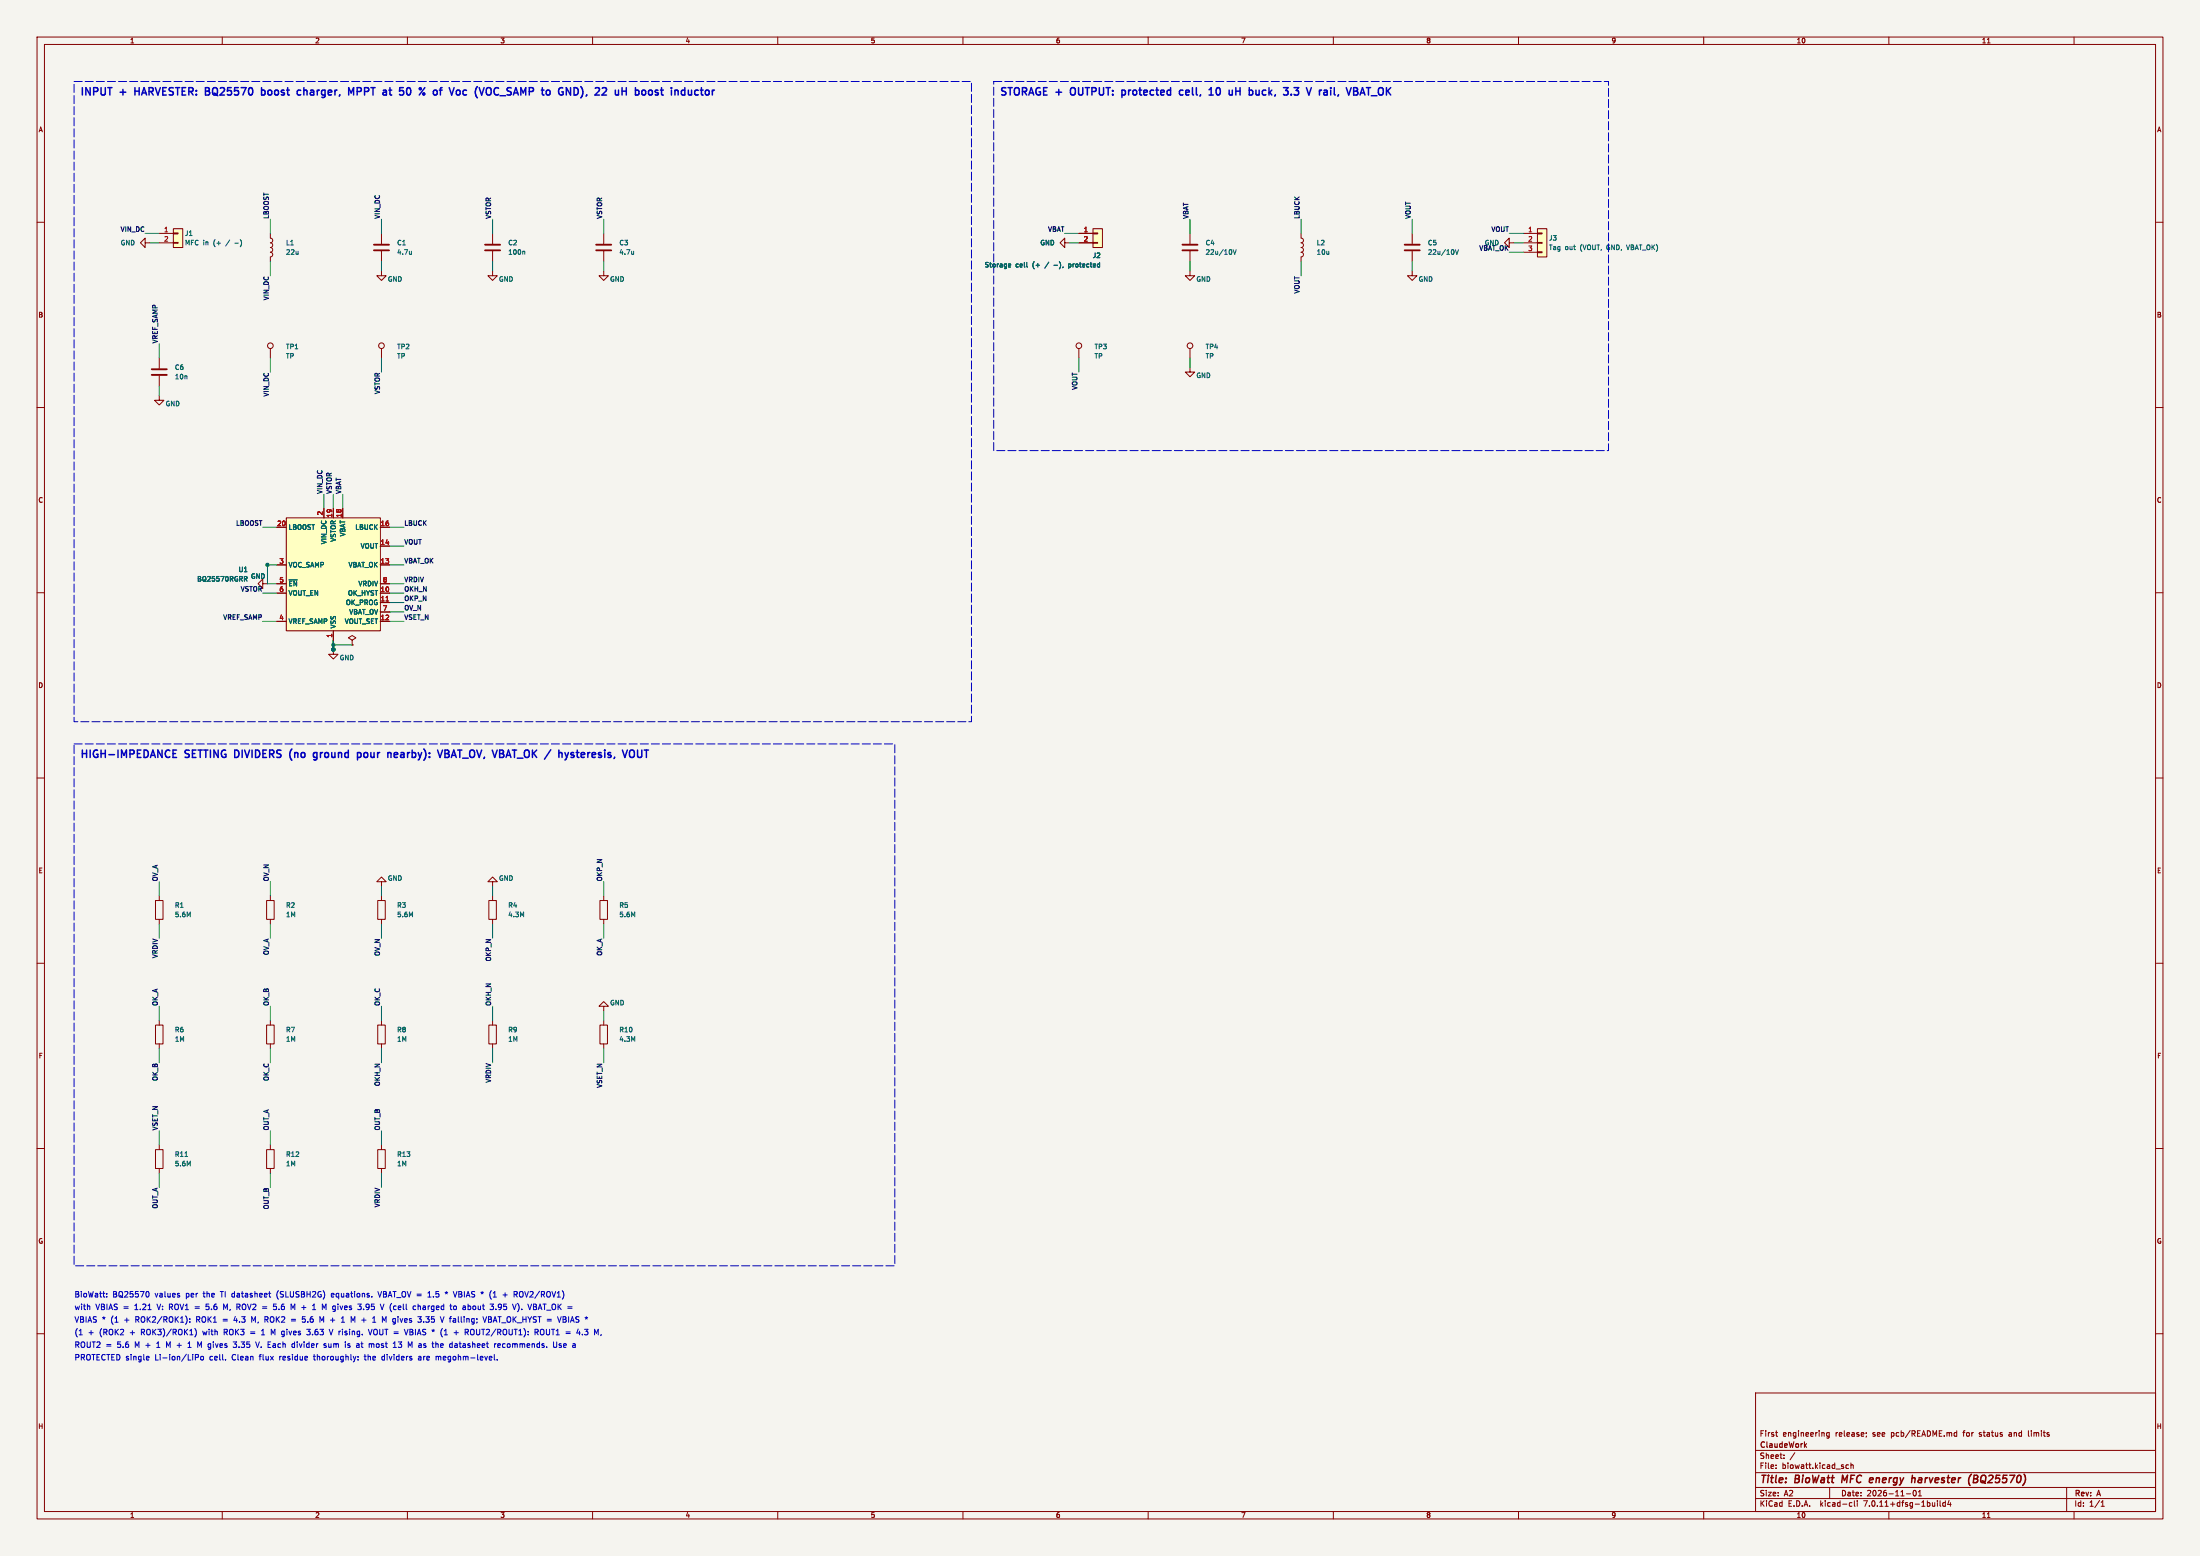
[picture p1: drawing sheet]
<svg xmlns="http://www.w3.org/2000/svg" width="594mm" height="420mm" viewBox="0 0 594 420" stroke-linecap="round" stroke-linejoin="round" font-family="sans-serif">
<path d="M0 0h594v420h-594z" fill="#f5f4ef" stroke="#f5f4ef" stroke-width=".27"/>
<g fill="none" stroke="#840000" stroke-width=".27">
<path d="M10 10h574v400h-574zM12 12h570v396h-570zM60 10v2M110 10v2M160 10v2M210 10v2M260 10v2M310 10v2M360 10v2M410 10v2M460 10v2M510 10v2"/>
<path d="M536.6 11.6h.7M560 10v2M10 60h2M582 60h2M39.2 65.5v-1.2l-1.3 1.2 1.3 1.3v-1.3h1.3M43 63h3.8M43 65.5h3.8M46.8 65.4h1.3v.3h-1.3zM46.8 62.9h1.3v.2h-1.3zM46.8 61.7h2.5v5.1h-2.5zM73 63v1.3l.4 .2 .2 .4-.2 .5-.4 .1 .4 .2 .2 .5-.2 .4-.4 .2 .4 .2 .2 .4-.2 .5-.4 .2 .4 .2 .2 .4-.2 .5-.4 .1v1.3M103 73.2v1.2h1.3l-1.3 1.3-1.3-1.3h1.3"/>
<path d="M103 63v2.8M103 67.8v2.8M133 73.2v1.2h1.3l-1.3 1.3-1.3-1.3h1.3M133 63v2.8M133 67.8v2.8M163 73.2v1.2h1.3l-1.3 1.3-1.3-1.3h1.3M163 63v2.8M163 67.8v2.8M287.5 65.5v-1.2l-1.3 1.2 1.3 1.3v-1.3h1.3M291.3 63h3.8M291.3 65.5h3.8M295.1 65.4h1.3v.3h-1.3z"/>
<path d="M295.1 62.9h1.3v.2h-1.3zM295.1 61.7h2.5v5.1h-2.5zM321.3 73.2v1.2h1.3l-1.3 1.3-1.3-1.3h1.3M321.3 63v2.8M321.3 67.8v2.8M351.3 63v1.3l.4 .2 .2 .4-.2 .5-.4 .1 .4 .2 .2 .5-.2 .4-.4 .2 .4 .2 .2 .4-.2 .5-.4 .2 .4 .2 .2 .4-.2 .5-.4 .1v1.3M381.3 73.2v1.2h1.3l-1.3 1.3-1.3-1.3h1.3M381.3 63v2.8M381.3 67.8v2.8M407.5 65.5v-1.2l-1.3 1.2 1.3 1.3v-1.3h1.3M411.3 63h3.8M411.3 65.5h3.8"/>
<path d="M411.3 68.1h3.8M415.1 68h1.3v.2h-1.3zM415.1 65.4h1.3v.3h-1.3zM415.1 62.9h1.3v.2h-1.3zM415.1 61.7h2.5v7.6h-2.5zM43 96.6v2.8M73 94.1v2.5M103 94.1v2.5M291.3 94.1v2.5M321.3 99.2v1.2h1.3l-1.3 1.3-1.3-1.3h1.3M321.3 94.1v2.5M10 110h2"/>
<path d="M43 106.8v1.2h1.3l-1.3 1.3-1.3-1.3h1.3M43 101.4v2.8M582 110h2M77.3 139.8h25.4v30.5h-25.4zM87.5 137.2v2.6M90 137.2v2.6M92.5 137.2v2.6M10 160h2M71 157.6v-1.3l-1.3 1.3 1.3 1.2v-1.2h1.2M74.8 152.5h2.5M74.8 142.3h2.5M74.8 157.6h2.5"/>
<path d="M102.7 152.5h2.5M102.7 147.4h2.5M102.7 142.3h2.5M102.7 157.6h2.5M582 160h2M74.8 160.1h2.5M74.8 167.7h2.5M90 175.3v1.3h1.3l-1.3 1.3-1.3-1.3h1.3M90 170.3v2.5M95.1 172.8l1-.6-1-.7-1 .7 1 .6v1.3M95.1 174.1h.1M102.7 160.1h2.5"/>
<path d="M102.7 162.6h2.5M102.7 167.7h2.5M102.7 165.2h2.5M10 210h2M582 210h2M103 238h1.3l-1.3-1.3-1.3 1.3h1.3v1.3M133 238h1.3l-1.3-1.3-1.3 1.3h1.3v1.3M10 260h2M42 243.1h2v5.1h-2zM43 241.8v1.3M43 248.2v1.2M72 243.1h2v5.1h-2z"/>
<path d="M73 241.8v1.3M73 248.2v1.2M102 243.1h2v5.1h-2zM103 241.8v1.3M103 248.2v1.2M132 243.1h2v5.1h-2zM133 241.8v1.3M133 248.2v1.2M162 243.1h2v5.1h-2zM163 241.8v1.3M163 248.2v1.2M582 260h2"/>
<path d="M42 276.7h2v5.1h-2zM43 275.4v1.3M72 276.7h2v5.1h-2zM73 275.4v1.3M102 276.7h2v5.1h-2zM103 275.4v1.3M132 276.7h2v5.1h-2zM133 275.4v1.3M162 276.7h2v5.1h-2zM163 271.6h1.3l-1.3-1.3-1.3 1.3h1.3v1.3M163 275.4v1.3M43 281.8v1.2"/>
<path d="M73 281.8v1.2M103 281.8v1.2M133 281.8v1.2M163 281.8v1.2M10 310h2M42 310.3h2v5.1h-2zM43 309v1.3M43 315.4v1.3M72 310.3h2v5.1h-2zM73 309v1.3M73 315.4v1.3M102 310.3h2v5.1h-2z"/>
<path d="M103 309v1.3M103 315.4v1.3M582 310h2M10 360h2M474 376h108v32h-108zM582 360h2M474 397.5h108M474 391.5h108M479.4 386.7h.6M479.5 396.2v.2M479.5 395.4v.2M479.7 387.6l.3 .1"/>
<path d="M481.7 393.5v.2M481.7 392.7v.2M484.6 392.1l-1.3 1.9M493.9 386.7h-.4l-.3 .3 .1 .6h.6M493.9 386.7v1.2l-.3 .3-.4-.1M499.1 395.4h-.4l-.3 .3 .1 .6h.6M499.7 395.5l.6-.1 .1 1M499.7 394.9v1.5M503.9 386.7v.2M504 387.6l-.2 .3M527.7 386.7h.6M527.7 387.6h.6"/>
<path d="M528.3 386.2v1.5M542.5 387.2v.4M547.7 386.2v1.3l.2 .2M60 408v2M110 408v2M160 408v2M210 408v2M260 408v2M310 408v2M360 408v2M410 408v2M460 408v2"/>
<path d="M474 404.5h108M474 401.5h108M494 401.5v3M499.6 405.6h.4M500 406.5l-.4 .1M500.7 405.1v1.3l.2 .2M501.5 405.1v.1M501.5 405.6v1M510 408v2M514.7 403.2h1.2M516.7 402.3h.2a.8 .8 0 0 1 .5 .7 .8 .8 0 0 1-.5 .8l-.4-.6 .2-.8M518 403.8h.8"/>
<path d="M518 402.7l.4-.4v1.5M523.1 405.1v.1M523.1 405.6v1M523.8 405.1v1.3l.2 .2M525.2 405.6h-.4l-.3 .3 .2 .6h.5M525.2 405.1v1.5M526.2 405l-.3 1.1h.9M526.6 405.6v1M536.6 409.6h.7M558 401.5v6.5M560 408v2M567.3 406.6h.9"/>
<path d="M567.3 405.5l.4-.4v1.5"/>
<circle cx="73" cy="93.3" r=".76"/>
<circle cx="103" cy="93.3" r=".76"/>
<circle cx="291.3" cy="93.3" r=".76"/>
<circle cx="321.3" cy="93.3" r=".76"/>
</g>
<path d="M497.5 398.2l-.2 2M505.1 398.9l.6 .1M505.7 399.3l-.9 .2M516.4 398.2l-.3 2M516.6 398.9h.3l.2 .2-.1 1.1M532.3 397.9l-.1 .1M532.9 399.1h.7M533.6 399.1l.4 .4M534 398.4l-1-.2-.2 2h.7l.5-.4M534 398.8l-.4 .3M505.6 400.1l-.6 .1" fill="none" stroke="#840000" stroke-width=".4"/>
<path d="M101 67.6h4M101 66h4M131 67.6h4M131 66h4M161 67.6h4M161 66h4M319.3 67.6h4M319.3 66h4M379.3 67.6h4M379.3 66h4M41 99.7h4M41 101.2h4" fill="none" stroke="#840000" stroke-width=".51"/>
<g fill="none" stroke="#006464" stroke-width=".27">
<path d="M111.1 67.8v.9M111.1 68.5l-.1 .1M141.5 67.8l.2 .2v.7M171.1 67.8v.9M171.1 68.5l-.1 .1M272.5 71.2l.3 .1 .1 .2-.6 .2M272.8 72l-.3 .1M277.3 72l.1 .1M288.6 71.2v1.3M288.6 72l.1 .1M288.7 71.2l-.1 .1M332.5 67.6v.8"/>
<path d="M333 67.4l.4 1.3 .4-1.3M392.5 67.6v.8M393 67.4l.4 1.3 .4-1.3M66 155.6h.5l.2 .2-.1 .4-.6 .1M66.3 156.3l.4 .6M78 156.5h2.3M49.9 312.2h.8"/>
</g>
<g fill="#ffffc2" stroke="#ffffc2" stroke-width=".27">
<path d="M77.3 139.8h25.4v30.5h-25.4z"/>
<path d="M415.1 61.7h2.5v7.6h-2.5z"/>
<path d="M46.8 61.7h2.5v5.1h-2.5z"/>
<path d="M295.1 61.7h2.5v5.1h-2.5z"/>
</g>
<path d="M104.2 162.2h.7" fill="none" stroke="#a90000" stroke-width=".27"/>
<g fill="none" stroke="#0000c2" stroke-width=".27">
<path d="M28.8 350v.1M28.8 349.2v.1M39.7 348.6a.8 .8 0 0 1 .6 .7 .8 .8 0 0 1-.6 .8M51.2 356.8v.1M51.2 356v.1M52.6 358.6a1.72 1.72 0 0 1 0 2.3M55.6 353.4h.1M55.7 352v.6M60.9 353.1l-.5-1.1v1.5M63.5 355.3l-.3 1.1h.9M68.5 356.5l-.5-1.1v1.5M71 358.8l-.4 .4"/>
<path d="M72.5 349.1h.6M73 350.1h.1M73.7 359.9l-.5-1.1v1.5M73.8 353.4h.7M74.6 352h-.7l-.1 .7 .7-.1M74.8 349v1M78.6 352l.5 1.1 .5-1.1M78.7 356.1h1.1M78.7 356.5h1.1M81.6 356.8h.7M82.4 355.4h-.7l-.1 .7 .7-.1M82.8 358.8h.9l-.5 .6h.4"/>
<path d="M84.4 353.5h.8M86.4 355.4l.5 1.1 .5-1.1M87.5 353.1l.5-1.1v1.5M88.9 358.8l.5 1.5 .5-1.5M90 349.1l-.5 .2v.7l.5 .1M90.2 349.5l-.7 .1M92.2 356.9h.8M95.3 356.5l.5-1.1v1.5M96.6 352h.9l-.5 .6M97.5 352.7v.7M98.2 353.4v.1M99.5 358.8l.5 1.5 .5-1.5"/>
<path d="M102 348.6l.5 1.5M103.7 352l-.5 1.5M110.2 358.8l-.5 1.5M110.7 359.5h.5M111.2 358.8h-.5v1.5h.5M112.9 352v1.5M112.9 352.6h.6v.9M114.4 356.8v.1M115 355.4h.9M115 356.8h.1M115.5 350.1h.9M115.5 349l.5-.4v1.5"/>
<path d="M120.2 348.8l.3 .2M120.5 348.6v.4M120.5 349l-.2 .2M120.5 349l.2 .2M120.9 348.8l-.4 .2M122.5 352.6l.2-.1 .5 .1-.1 .8h-.6zM122.6 359.7h1.1M123.2 359.2v1.1M123.4 348.6l-.5 1.5M126.8 352.5l.3 .3v.4l-.3 .3M127.8 358.9l-.1-.1a.5 .5 0 0 0-.7 .5v.5a.5 .5 0 0 0 .3 .5 .5 .5 0 0 0 .5-.1M131.4 355.4l-.5 1.5"/>
<path d="M131.9 355.4h.5l.3 .3-.3 .4 .3 .2v.3l-.2 .3h-.6zM131.9 356.1h.5M133.2 350.1h.8M133.2 349l.4-.4v1.5M133.9 353.4v.1M134.7 353.5h.3M135.1 352l-.6 .3 .1 .5 .5 .1M135.8 349.5h1.2M136.4 349v1.1M140.6 348.6l-.4 .5 .1 .8 .3 .2M140.9 353.4v.1M144.5 358.8h.5l.3 .3-.1 .4-.7 .1"/>
<path d="M144.8 359.6l.5 .7M145.5 353.1h.7M145.8 352l-.5 1.5M146.8 359l-.3-.2a.5 .5 0 0 0-.6 .5v.5a.5 .5 0 0 0 .3 .5 .5 .5 0 0 0 .6-.2M157.8 358.8h.9l-.5 .6h.3M21.4 360.3h.8M39.7 366.1l.5 .1v.3l-.7 .1M40.2 367l-.5 .1M50.7 363.7h.9M51.2 362.2l-.5 .4M52.7 366.4l.8-.1v-.6l-.8-.1v1.5M53.9 363.3l-.5-1.1v1.5"/>
<path d="M54.3 366.2l.4-.1 .3 .3v.4l-.3 .3-.5-.3zM63 363.6h.7M63 362.2h.9l-.5 .6h.3M69 362.2l.5 1.5 .5-1.5M70.6 360.3h.9M79.1 362.7l.4 .1M79.5 363.6l-.4 .1M79.5 362.2v1.5M82.8 360.2h.8M84.6 366.1h.6M87.5 363l.6 .4-.2 .3-.4-.1M88 362.8l-.3-.1-.2 .2"/>
<path d="M88.7 362.7l.1 .9M94 363.1l.5 .2v.2l-.2 .2-.4-.1M94 362.8h.5M96.7 367v.1M96.7 366.2v.1M97.5 362.7h.5M97.7 362.2v1.3l.2 .2M98.3 366.1h.6M98.5 365.6v1.3l.2 .2M103.7 366.1l-.6 .3 .1 .6 .5 .1M107.5 363.6h.8M107.5 362.2h1l-.5 .6h.3"/>
<path d="M113 366.2h.6M113.5 366.5l-.5 .2v.3l.5 .1M117.7 366.2l.5-.1 .2 .2M118.4 366.3v.8M118.5 366.2l-.1 .1M119.2 362.7l-.2 .2v.6l.2 .2M119.7 363.1l-.7 .1M120 360.3h.8M123.2 362.7l.3 .2v.8M123.5 363.6l-.2 .1M123.5 363.1h-.2M124 362.7h.5"/>
<path d="M133.5 365.6v1.3l.2 .2M134.2 367v.1M134.5 363.6h.5M134.5 362.8l.4-.1 .2 .4-.7 .1M136.4 362.8l-.4-.1-.3 .3 .1 .6h.6M150.3 362.2v1.2l-.3 .3M151.5 362.8l-.3-.1-.2 .2v.2l.5 .2v.3h-.5M152.4 362.7l-.2 .2v.6l.2 .2M152.9 363.1l-.7 .1M157.8 360.2l.7 .1"/>
</g>
<g fill="none" stroke="#0000c2" stroke-width=".4">
<path d="M36.4 23.7v2M36.4 24.6h1.2M70.6 23.7v2M70.6 24.4l.6-.1 .4 .4-.2 .9h-.8M82 23.7v2M82.8 24.4l-.5-.1-.3 .2M94.8 25.1l.7-1.4v2M97.5 23.8l-.3-.1h-.8v2M97.5 24.5l-.3 .2h-.8M117.4 24.3l.5 .1 .1 .3v.8l-.6 .2M118.6 24.3h.8M123.6 24.3l-.4 .4v.6l.4 .4"/>
<path d="M128.9 23.4a2.32 2.32 0 0 0-.1 2.9M135 25.8h1.5M155.5 23.7h-.5v2h.5M156.8 23.4l.3 .3M176 24.4l.1 .3-.1 .9M176.9 25.6l.6 .1M177.5 24.3l-.6 .3 .1 .3 .5 .1M182.5 24.3l.6 .3v1.1M289.3 23.7a1.43 1.43 0 0 0 0 1.9M302.9 24.4l.6-.1 .4 .4M303.9 25.3l-.4 .4-.6-.1M319.4 24.4l-.6-.1-.4 .4 .2 .9h.8"/>
<path d="M326.4 25.7h1.2M329 23.7a1.07 1.07 0 0 0-.7 1 1.07 1.07 0 0 0 .7 1M333.7 24.6h1.1M334.8 23.7v2M341.6 24.3h-.4l-.4 .4 .1 .8 .7 .2M349.4 23.7h1.2l-.6 .7 .5 .2 .1 .7-.3 .4h-.6M357.5 24.4h.8v1.3M358.3 24.8l-.6 .1-.3 .3 .3 .5 .6-.1M368.9 23.7h1.2M369.5 23.7v2M370.3 25.8h1.5M46.7 203.4h.7"/>
<path d="M46.7 204.5h1M46.7 202.5h1M63.9 202.5h-.5v2h.5M78.2 203.9l.6 1.3M78.8 202.2l-.6 1.3M85 203.1l.6 .1M85.6 204.4l-.6 .1M85.6 203.1v1.6l-.2 .3-.5 .1M99.1 203.2l-.5-.1-.4 .4 .1 .8 .3 .2 .5-.1M106.7 203.1l.6 .1 .1 .4-1 .2M107.3 204.4l-.6 .1M120.1 203.4h.7"/>
<path d="M120.1 202.5l1 .1 .1 .4-.4 .4M120.8 203.4l.5 .4-.1 .5-.3 .2h-.8M122 203.9h1M122.5 202.5l-.6 2M155.6 203.1h.7M155.9 202.5v1.7l.4 .3M157.6 203.1h-.4l-.3 .3 .1 1 .6 .1M157.9 203.6l-1 .2M174 202.5h1.1M174.5 202.5v2"/>
</g>
<path d="M20 22h242.3v172.8h-242.3v-172.8M268.3 22h166v99.6h-166v-99.6M20 200.8h221.6v140.9h-221.6v-140.9" fill="none" stroke="#0000c2" stroke-width=".27" stroke-dasharray="2.2 .8"/>
<g fill="none" stroke="#009600" stroke-width=".27">
<path d="M73 59.2v3.8M103 59.2v3.8M133 59.2v3.8M163 59.2v3.8M321.3 59.2v3.8M351.3 59.2v3.8M381.3 59.2v3.8M39.2 63h3.8M40.5 65.5h2.5M73 70.6v3.8M103 70.6v2.6M133 70.6v2.6"/>
<path d="M163 70.6v2.6M287.5 63h3.8M288.8 65.5h2.5M321.3 70.6v2.6M351.3 70.6v3.8M381.3 70.6v2.6M407.5 63h3.8M407.5 68.1h3.8M408.8 65.5h2.5M43 92.8v3.8M73 96.6v3.8M103 96.6v3.8"/>
<path d="M291.3 96.6v3.8M321.3 96.6v2.6M43 104.2v2.6M87.5 133.4v3.8M90 133.4v3.8M92.5 133.4v3.8M71 142.3h3.8M74.8 152.5h-2.6v5.1h2.6M105.2 142.3h3.9M105.2 157.6h3.9M105.2 152.5h3.9M105.2 147.4h3.9"/>
<path d="M71 167.7h3.8M71 160.1h3.8M90 175.3h.1M90 172.8v2.5M90 174.1h5.1M105.2 167.7h3.9M105.2 160.1h3.9M105.2 165.2h3.9M105.2 162.6h3.9M43 238v3.8M73 238v3.8M103 239.3v2.5"/>
<path d="M133 239.3v2.5M163 238v3.8M43 249.4v3.8M73 249.4v3.8M103 249.4v3.8M133 249.4v3.8M163 249.4v3.8M43 271.6v3.8M73 271.6v3.8M103 271.6v3.8M133 271.6v3.8M163 272.9v2.5"/>
<path d="M43 283v3.9M73 283v3.9M103 283v3.9M133 283v3.9M163 283v3.9M43 305.2v3.8M43 316.7v3.8M73 305.2v3.8M73 316.7v3.8M103 305.2v3.8M103 316.7v3.8"/>
</g>
<g fill="#009600" stroke="#009600" stroke-width=".27">
<circle cx="72.2" cy="152.5" r=".46"/>
<circle cx="90" cy="174.1" r=".46"/>
<circle cx="90" cy="175.3" r=".46"/>
</g>
<g font-size="2.8" fill="#0000c2">
<text x="21.5" y="26.3">INPUT</text>
<text x="32.5" y="26.3">+</text>
<text x="37.3" y="26.3">HARVESTER: BQ25570</text>
<text x="73.1" y="26.3">boost</text>
<text x="83.6" y="26.3">charger,</text>
<text x="98.2" y="26.3">MPPT</text>
<text x="108.3" y="26.3">at</text>
<text x="113.6" y="26.3">50</text>
<text x="119.7" y="26.3">%</text>
<text x="124.4" y="26.3">of</text>
<text x="129.6" y="26.3">Voc</text>
<text x="137.2" y="26.3">(VOC_SAMP</text>
<text x="156.1" y="26.3">to</text>
<text x="161.4" y="26.3">GND),</text>
<text x="172.1" y="26.3">22</text>
<text x="178.2" y="26.3">uH</text>
<text x="184.4" y="26.3">boost</text>
<text x="269.8" y="26.3">STORAGE +</text>
<text x="290" y="26.3">OUTPUT:</text>
<text x="304.6" y="26.3">protected</text>
<text x="321" y="26.3">cell,</text>
<text x="329.8" y="26.3">10</text>
<text x="335.9" y="26.3">uH</text>
<text x="342.2" y="26.3">buck,</text>
<text x="352.4" y="26.3">3.3</text>
<text x="359.5" y="26.3">V</text>
<text x="363.5" y="26.3">rail,</text>
<text x="371.8" y="26.3">VBAT_OK</text>
<text x="21.5" y="205.1">HIGH-IMPEDANCE</text>
<text x="50.1" y="205.1">SETTING</text>
<text x="64.2" y="205.1">DIVIDERS</text>
<text x="79.9" y="205.1">(no</text>
<text x="87.2" y="205.1">ground</text>
<text x="99.8" y="205.1">pour</text>
<text x="108.8" y="205.1">nearby):</text>
<text x="123.3" y="205.1">VBAT_OV, VBAT_OK /</text>
<text x="158.2" y="205.1">hysteresis,</text>
</g>
<g font-size="2.8" fill="#840000">
<text x="475" y="400.9">Title:</text>
<text x="484.7" y="400.9">BioWatt</text>
<text x="498.1" y="400.9">MFC</text>
<text x="506.5" y="400.9">energy</text>
<text x="518.6" y="400.9">harvester</text>
<text x="534.7" y="400.9">(BQ25570)</text>
</g>
<g font-size="2.1" fill="#0000c2">
<text x="20" y="353.8">with</text>
<text x="20" y="350.4">BioWatt:</text>
<text x="25.8" y="353.8">VBIAS =</text>
<text x="30.4" y="350.4">BQ25570</text>
<text x="36.5" y="353.8">1.21</text>
<text x="41.9" y="350.4">values</text>
<text x="42.8" y="353.8">V: ROV1 =</text>
<text x="50.3" y="350.4">per</text>
<text x="55.2" y="350.4">the</text>
<text x="56.3" y="353.8">5.6</text>
<text x="60" y="350.4">TI datasheet</text>
<text x="61.2" y="353.8">M, ROV2 =</text>
<text x="75.2" y="353.8">5.6</text>
<text x="75.4" y="350.4">(SLUSBH2G)</text>
<text x="80" y="353.8">M +</text>
<text x="86.2" y="353.8">1</text>
<text x="88.9" y="353.8">M gives</text>
<text x="90.3" y="350.4">equations.</text>
<text x="99" y="353.8">3.95</text>
<text x="103.2" y="350.4">VBAT_OV =</text>
<text x="105.3" y="353.8">V (cell</text>
<text x="114.3" y="353.8">charged</text>
<text x="116.9" y="350.4">1.5</text>
<text x="121.7" y="350.4">*</text>
<text x="124.2" y="350.4">VBIAS *</text>
<text x="124.5" y="353.8">to</text>
<text x="128" y="353.8">about</text>
<text x="135.6" y="353.8">3.95</text>
<text x="137.9" y="350.4">+</text>
<text x="141" y="350.4">ROV2/ROV1)</text>
<text x="141.9" y="353.8">V).</text>
<text x="146.2" y="353.8">VBAT_OK =</text>
<text x="20" y="357.2">VBIAS *</text>
<text x="30" y="357.2">(1</text>
<text x="33.7" y="357.2">+</text>
<text x="36.8" y="357.2">ROK2/ROK1):</text>
<text x="53.4" y="357.2">ROK1</text>
<text x="60.7" y="357.2">=</text>
<text x="63.9" y="357.2">4.3</text>
<text x="68.8" y="357.2">M, ROK2</text>
<text x="82.9" y="357.2">5.6</text>
<text x="87.8" y="357.2">M +</text>
<text x="94" y="357.2">1</text>
<text x="96.7" y="357.2">M +</text>
<text x="102.9" y="357.2">1</text>
<text x="105.6" y="357.2">M gives</text>
<text x="115.6" y="357.2">3.35</text>
<text x="121.9" y="357.2">V falling;</text>
<text x="133.8" y="357.2">VBAT_OK_HYST =</text>
<text x="154.2" y="357.2">VBIAS *</text>
<text x="20" y="364">ROUT2 =</text>
<text x="20" y="360.6">(1</text>
<text x="23.7" y="360.6">+</text>
<text x="26.9" y="360.6">(ROK2</text>
<text x="31.7" y="364">5.6</text>
<text x="35.2" y="360.6">+</text>
<text x="36.5" y="364">M +</text>
<text x="38.3" y="360.6">ROK3)/ROK1)</text>
<text x="42.7" y="364">1</text>
<text x="45.4" y="364">M +</text>
<text x="51.6" y="364">1</text>
<text x="54.3" y="364">M gives</text>
<text x="55.2" y="360.6">with</text>
<text x="61" y="360.6">ROK3</text>
<text x="64.4" y="364">3.35</text>
<text x="68.3" y="360.6">=</text>
<text x="70.7" y="364">V. Each</text>
<text x="71.5" y="360.6">1</text>
<text x="74.2" y="360.6">M gives</text>
<text x="80.6" y="364">divider</text>
<text x="84.2" y="360.6">3.63</text>
<text x="89.4" y="364">sum</text>
<text x="90.5" y="360.6">V rising.</text>
<text x="95.3" y="364">is</text>
<text x="98.5" y="364">at</text>
<text x="101.4" y="360.6">VOUT =</text>
<text x="102" y="364">most</text>
<text x="108.8" y="364">13</text>
<text x="111.4" y="360.6">VBIAS *</text>
<text x="112.9" y="364">M as</text>
<text x="119.8" y="364">the</text>
<text x="124.6" y="364">datasheet</text>
<text x="125.1" y="360.6">+</text>
<text x="128.3" y="360.6">ROUT2/ROUT1):</text>
<text x="136.8" y="364">recommends.</text>
<text x="147.3" y="360.6">ROUT1 =</text>
<text x="152.9" y="364">Use</text>
<text x="159" y="360.6">4.3</text>
<text x="20" y="367.4">PROTECTED single</text>
<text x="41.9" y="367.4">Li-ion/LiPo</text>
<text x="56.8" y="367.4">cell.</text>
<text x="62.9" y="367.4">Clean</text>
<text x="70.5" y="367.4">flux</text>
<text x="76" y="367.4">residue</text>
<text x="85.5" y="367.4">thoroughly:</text>
<text x="99.3" y="367.4">the</text>
<text x="104.1" y="367.4">dividers</text>
<text x="114.1" y="367.4">are</text>
<text x="119" y="367.4">megohm-level.</text>
</g>
<g font-size="2.1" fill="#840000">
<text x="475" y="388">First</text>
<text x="481.3" y="388">engineering</text>
<text x="495.6" y="388">release;</text>
<text x="505.8" y="388">see</text>
<text x="510.8" y="388">pcb/README.md</text>
<text x="530.5" y="388">for</text>
<text x="534.9" y="388">status</text>
<text x="543.1" y="388">and</text>
<text x="548.5" y="388">limits</text>
<text x="475" y="394">Sheet:</text>
<text x="475" y="391.2">ClaudeWork</text>
<text x="475" y="396.7">File:</text>
<text x="481.1" y="396.7">biowatt.kicad_sch</text>
<text x="475" y="406.9">KiCad</text>
<text x="475" y="404.1">Size:</text>
<text x="481.7" y="404.1">A2</text>
<text x="482.7" y="406.9">E.D.A.</text>
<text x="491.6" y="406.9">kicad-cli</text>
<text x="497" y="404.1">Date:</text>
<text x="503.5" y="406.9">7.0.11+dfsg-1build4</text>
<text x="504" y="404.1">2026-11-01</text>
<text x="560" y="404.3">Rev:</text>
<text x="560" y="406.9">Id:</text>
<text x="564.1" y="406.9">1/1</text>
<text x="566.4" y="404.3">A</text>
</g>
<g font-size="1.8" fill="#840000">
<text x="35" y="11.9">1</text>
<text x="85" y="11.9">2</text>
<text x="135" y="11.9">3</text>
<text x="185" y="11.9">4</text>
<text x="235" y="11.9">5</text>
<text x="285" y="11.9">6</text>
<text x="335" y="11.9">7</text>
<text x="385" y="11.9">8</text>
<text x="435" y="11.9">9</text>
<text x="485" y="11.9">10</text>
<text x="535" y="11.9">11</text>
<text x="10.3" y="35.9">A</text>
<text x="582.3" y="35.9">A</text>
<text x="10.3" y="85.9">B</text>
<text x="582.3" y="85.9">B</text>
<text x="10.3" y="135.9">C</text>
<text x="582.3" y="135.9">C</text>
<text x="10.3" y="185.9">D</text>
<text x="582.3" y="185.9">D</text>
<text x="10.3" y="235.9">E</text>
<text x="582.3" y="235.9">E</text>
<text x="10.3" y="285.9">F</text>
<text x="582.3" y="285.9">F</text>
<text x="10.3" y="335.9">G</text>
<text x="582.3" y="335.9">G</text>
<text x="10.2" y="385.9">H</text>
<text x="582.2" y="385.9">H</text>
<text x="35" y="409.9">1</text>
<text x="85" y="409.9">2</text>
<text x="135" y="409.9">3</text>
<text x="185" y="409.9">4</text>
<text x="235" y="409.9">5</text>
<text x="285" y="409.9">6</text>
<text x="335" y="409.9">7</text>
<text x="385" y="409.9">8</text>
<text x="435" y="409.9">9</text>
<text x="485" y="409.9">10</text>
<text x="535" y="409.9">11</text>
</g>
<g font-size="1.8" fill="#0f0f0f">
<text x="72.7" y="59.2" transform="rotate(-90 72.7 59.2)">LBOOST</text>
<text x="102.7" y="59.2" transform="rotate(-90 102.7 59.2)">VIN_DC</text>
<text x="132.7" y="59.2" transform="rotate(-90 132.7 59.2)">VSTOR</text>
<text x="162.7" y="59.2" transform="rotate(-90 162.7 59.2)">VSTOR</text>
<text x="321" y="59.2" transform="rotate(-90 321 59.2)">VBAT</text>
<text x="351" y="59.2" transform="rotate(-90 351 59.2)">LBUCK</text>
<text x="381" y="59.2" transform="rotate(-90 381 59.2)">VOUT</text>
<text x="32.5" y="62.7">VIN_DC</text>
<text x="282.9" y="62.7">VBAT</text>
<text x="402.6" y="62.7">VOUT</text>
<text x="399.3" y="67.7">VBAT_OK</text>
<text x="400.8" y="66.4">GND</text>
<text x="72.7" y="81.2" transform="rotate(-90 72.7 81.2)">VIN_DC</text>
<text x="351" y="79.3" transform="rotate(-90 351 79.3)">VOUT</text>
<text x="42.7" y="92.8" transform="rotate(-90 42.7 92.8)">VREF_SAMP</text>
<text x="72.7" y="107.2" transform="rotate(-90 72.7 107.2)">VIN_DC</text>
<text x="102.7" y="106.5" transform="rotate(-90 102.7 106.5)">VSTOR</text>
<text x="291" y="105.4" transform="rotate(-90 291 105.4)">VOUT</text>
<text x="87.1" y="133.4" transform="rotate(-90 87.1 133.4)">VIN_DC</text>
<text x="89.7" y="133.4" transform="rotate(-90 89.7 133.4)">VSTOR</text>
<text x="92.2" y="133.4" transform="rotate(-90 92.2 133.4)">VBAT</text>
<text x="63.6" y="142">LBOOST</text>
<text x="109.1" y="142">LBUCK</text>
<text x="109.1" y="147.1">VOUT</text>
<text x="109.1" y="152.1">VBAT_OK</text>
<text x="64.9" y="159.8">VSTOR</text>
<text x="109.1" y="159.8">OKH_N</text>
<text x="109.1" y="157.2">VRDIV</text>
<text x="60.2" y="167.4">VREF_SAMP</text>
<text x="109.1" y="162.3">OKP_N</text>
<text x="109.1" y="167.4">VSET_N</text>
<text x="109.1" y="164.8">OV_N</text>
<text x="42.7" y="238" transform="rotate(-90 42.7 238)">OV_A</text>
<text x="72.7" y="238" transform="rotate(-90 72.7 238)">OV_N</text>
<text x="162.7" y="238" transform="rotate(-90 162.7 238)">OKP_N</text>
<text x="72.7" y="257.9" transform="rotate(-90 72.7 257.9)">OV_A</text>
<text x="42.7" y="258.8" transform="rotate(-90 42.7 258.8)">VRDIV</text>
<text x="102.7" y="258.2" transform="rotate(-90 102.7 258.2)">OV_N</text>
<text x="132.7" y="259.6" transform="rotate(-90 132.7 259.6)">OKP_N</text>
<text x="162.7" y="258.1" transform="rotate(-90 162.7 258.1)">OK_A</text>
<text x="42.7" y="271.6" transform="rotate(-90 42.7 271.6)">OK_A</text>
<text x="72.7" y="271.6" transform="rotate(-90 72.7 271.6)">OK_B</text>
<text x="102.7" y="271.6" transform="rotate(-90 102.7 271.6)">OK_C</text>
<text x="132.7" y="271.6" transform="rotate(-90 132.7 271.6)">OKH_N</text>
<text x="42.7" y="291.9" transform="rotate(-90 42.7 291.9)">OK_B</text>
<text x="72.7" y="291.9" transform="rotate(-90 72.7 291.9)">OK_C</text>
<text x="102.7" y="293.3" transform="rotate(-90 102.7 293.3)">OKH_N</text>
<text x="132.7" y="292.4" transform="rotate(-90 132.7 292.4)">VRDIV</text>
<text x="162.7" y="293.8" transform="rotate(-90 162.7 293.8)">VSET_N</text>
<text x="42.7" y="305.2" transform="rotate(-90 42.7 305.2)">VSET_N</text>
<text x="72.7" y="305.2" transform="rotate(-90 72.7 305.2)">OUT_A</text>
<text x="102.7" y="305.2" transform="rotate(-90 102.7 305.2)">OUT_B</text>
<text x="42.7" y="326.4" transform="rotate(-90 42.7 326.4)">OUT_A</text>
<text x="72.7" y="326.5" transform="rotate(-90 72.7 326.5)">OUT_B</text>
<text x="102.7" y="326" transform="rotate(-90 102.7 326)">VRDIV</text>
</g>
<g font-size="1.8" fill="#a90000">
<text x="44.2" y="62.7">1</text>
<text x="44.2" y="65.3">2</text>
<text x="292.5" y="62.7">1</text>
<text x="292.5" y="65.3">2</text>
<text x="412.5" y="62.7">1</text>
<text x="412.5" y="65.3">2</text>
<text x="412.5" y="67.8">3</text>
<text x="74.7" y="142.1">20</text>
<text x="87.2" y="139.2" transform="rotate(-90 87.2 139.2)">2</text>
<text x="89.7" y="139.8" transform="rotate(-90 89.7 139.8)">19</text>
<text x="92.3" y="139.8" transform="rotate(-90 92.3 139.8)">18</text>
<text x="102.7" y="142.1">16</text>
<text x="102.7" y="147.1">14</text>
<text x="75.3" y="152.2">3</text>
<text x="102.7" y="152.2">13</text>
<text x="75.3" y="157.3">5</text>
<text x="75.3" y="159.8">6</text>
<text x="102.7" y="159.8">10</text>
<text x="103.3" y="157.3">8</text>
<text x="75.3" y="167.5">4</text>
<text x="102.7" y="162.4">11</text>
<text x="102.7" y="167.5">12</text>
<text x="103.3" y="164.9">7</text>
<text x="89.7" y="172.2" transform="rotate(-90 89.7 172.2)">1</text>
</g>
<g font-size="1.8" fill="#006464">
<text x="49.8" y="63.9">J1</text>
<text x="418.1" y="65.1">J3</text>
<text x="32.5" y="66.4">GND</text>
<text x="49.8" y="66.4">MFC in</text>
<text x="57.7" y="66.4">(+</text>
<text x="61.3" y="66.4">/</text>
<text x="63.8" y="66.4">-)</text>
<text x="77.1" y="66.4">L1</text>
<text x="77.1" y="68.9">22u</text>
<text x="107.1" y="66.4">C1</text>
<text x="107.1" y="68.9">4.7u</text>
<text x="137.1" y="66.4">C2</text>
<text x="137.1" y="68.9">100n</text>
<text x="167.1" y="66.4">C3</text>
<text x="167.1" y="68.9">4.7u</text>
<text x="280.8" y="66.4">GND</text>
<text x="294.9" y="69.8">J2</text>
<text x="325.4" y="66.4">C4</text>
<text x="325.4" y="68.9">22u/10V</text>
<text x="355.4" y="66.4">L2</text>
<text x="355.4" y="68.9">10u</text>
<text x="385.4" y="66.4">C5</text>
<text x="385.4" y="68.9">22u/10V</text>
<text x="418.1" y="67.7">Tag</text>
<text x="422.6" y="67.7">out</text>
<text x="426.8" y="67.7">(VOUT,</text>
<text x="434.1" y="67.7">GND, VBAT_OK)</text>
<text x="104.6" y="76.2">GND</text>
<text x="134.6" y="76.2">GND</text>
<text x="164.6" y="76.2">GND</text>
<text x="265.8" y="72.4">Storage</text>
<text x="274.2" y="72.4">cell</text>
<text x="278.9" y="72.4">(+</text>
<text x="282.5" y="72.4">/</text>
<text x="285" y="72.4">-),</text>
<text x="289.2" y="72.4">protected</text>
<text x="322.9" y="76.2">GND</text>
<text x="382.9" y="76.2">GND</text>
<text x="77.1" y="94.4">TP1</text>
<text x="107.1" y="94.4">TP2</text>
<text x="295.4" y="94.4">TP3</text>
<text x="325.4" y="94.4">TP4</text>
<text x="47.1" y="100">C6</text>
<text x="77.1" y="97">TP</text>
<text x="107.1" y="97">TP</text>
<text x="295.4" y="97">TP</text>
<text x="325.4" y="97">TP</text>
<text x="47.1" y="102.6">10n</text>
<text x="322.9" y="102.2">GND</text>
<text x="44.6" y="109.8">GND</text>
<text x="77.8" y="143.2">LBOOST</text>
<text x="95.8" y="143.2">LBUCK</text>
<text x="88.3" y="147" transform="rotate(-90 88.3 147)">VIN_DC</text>
<text x="90.9" y="146.4" transform="rotate(-90 90.9 146.4)">VSTOR</text>
<text x="93.4" y="144.9" transform="rotate(-90 93.4 144.9)">VBAT</text>
<text x="97.3" y="148.3">VOUT</text>
<text x="64.3" y="154.6">U1</text>
<text x="77.8" y="153.3">VOC_SAMP</text>
<text x="94" y="153.3">VBAT_OK</text>
<text x="53.1" y="157.2">BQ25570RGRR</text>
<text x="67.6" y="156.4">GND</text>
<text x="77.8" y="158.4">~{EN}</text>
<text x="77.8" y="161">VOUT_EN</text>
<text x="93.8" y="161">OK_HYST</text>
<text x="96.7" y="158.4">VRDIV</text>
<text x="93.3" y="163.5">OK_PROG</text>
<text x="94.2" y="166">VBAT_OV</text>
<text x="77.8" y="168.6">VREF_SAMP</text>
<text x="90.9" y="169.8" transform="rotate(-90 90.9 169.8)">VSS</text>
<text x="93" y="168.6">VOUT_SET</text>
<text x="91.6" y="178.4">GND</text>
<text x="104.6" y="237.9">GND</text>
<text x="134.6" y="237.9">GND</text>
<text x="47.1" y="245.2">R1</text>
<text x="77.1" y="245.2">R2</text>
<text x="107.1" y="245.2">R3</text>
<text x="137.1" y="245.2">R4</text>
<text x="167.1" y="245.2">R5</text>
<text x="47.1" y="247.7">5.6M</text>
<text x="77.1" y="247.7">1M</text>
<text x="107.1" y="247.7">5.6M</text>
<text x="137.1" y="247.7">4.3M</text>
<text x="167.1" y="247.7">5.6M</text>
<text x="164.6" y="271.5">GND</text>
<text x="47.1" y="278.8">R6</text>
<text x="47.1" y="281.4">1M</text>
<text x="77.1" y="278.8">R7</text>
<text x="77.1" y="281.4">1M</text>
<text x="107.1" y="278.8">R8</text>
<text x="107.1" y="281.4">1M</text>
<text x="137.1" y="278.8">R9</text>
<text x="137.1" y="281.4">1M</text>
<text x="167.1" y="278.8">R10</text>
<text x="167.1" y="281.4">4.3M</text>
<text x="47.1" y="312.4">R11</text>
<text x="47.1" y="315">5.6M</text>
<text x="77.1" y="312.4">R12</text>
<text x="77.1" y="315">1M</text>
<text x="107.1" y="312.4">R13</text>
<text x="107.1" y="315">1M</text>
</g>
</svg>
